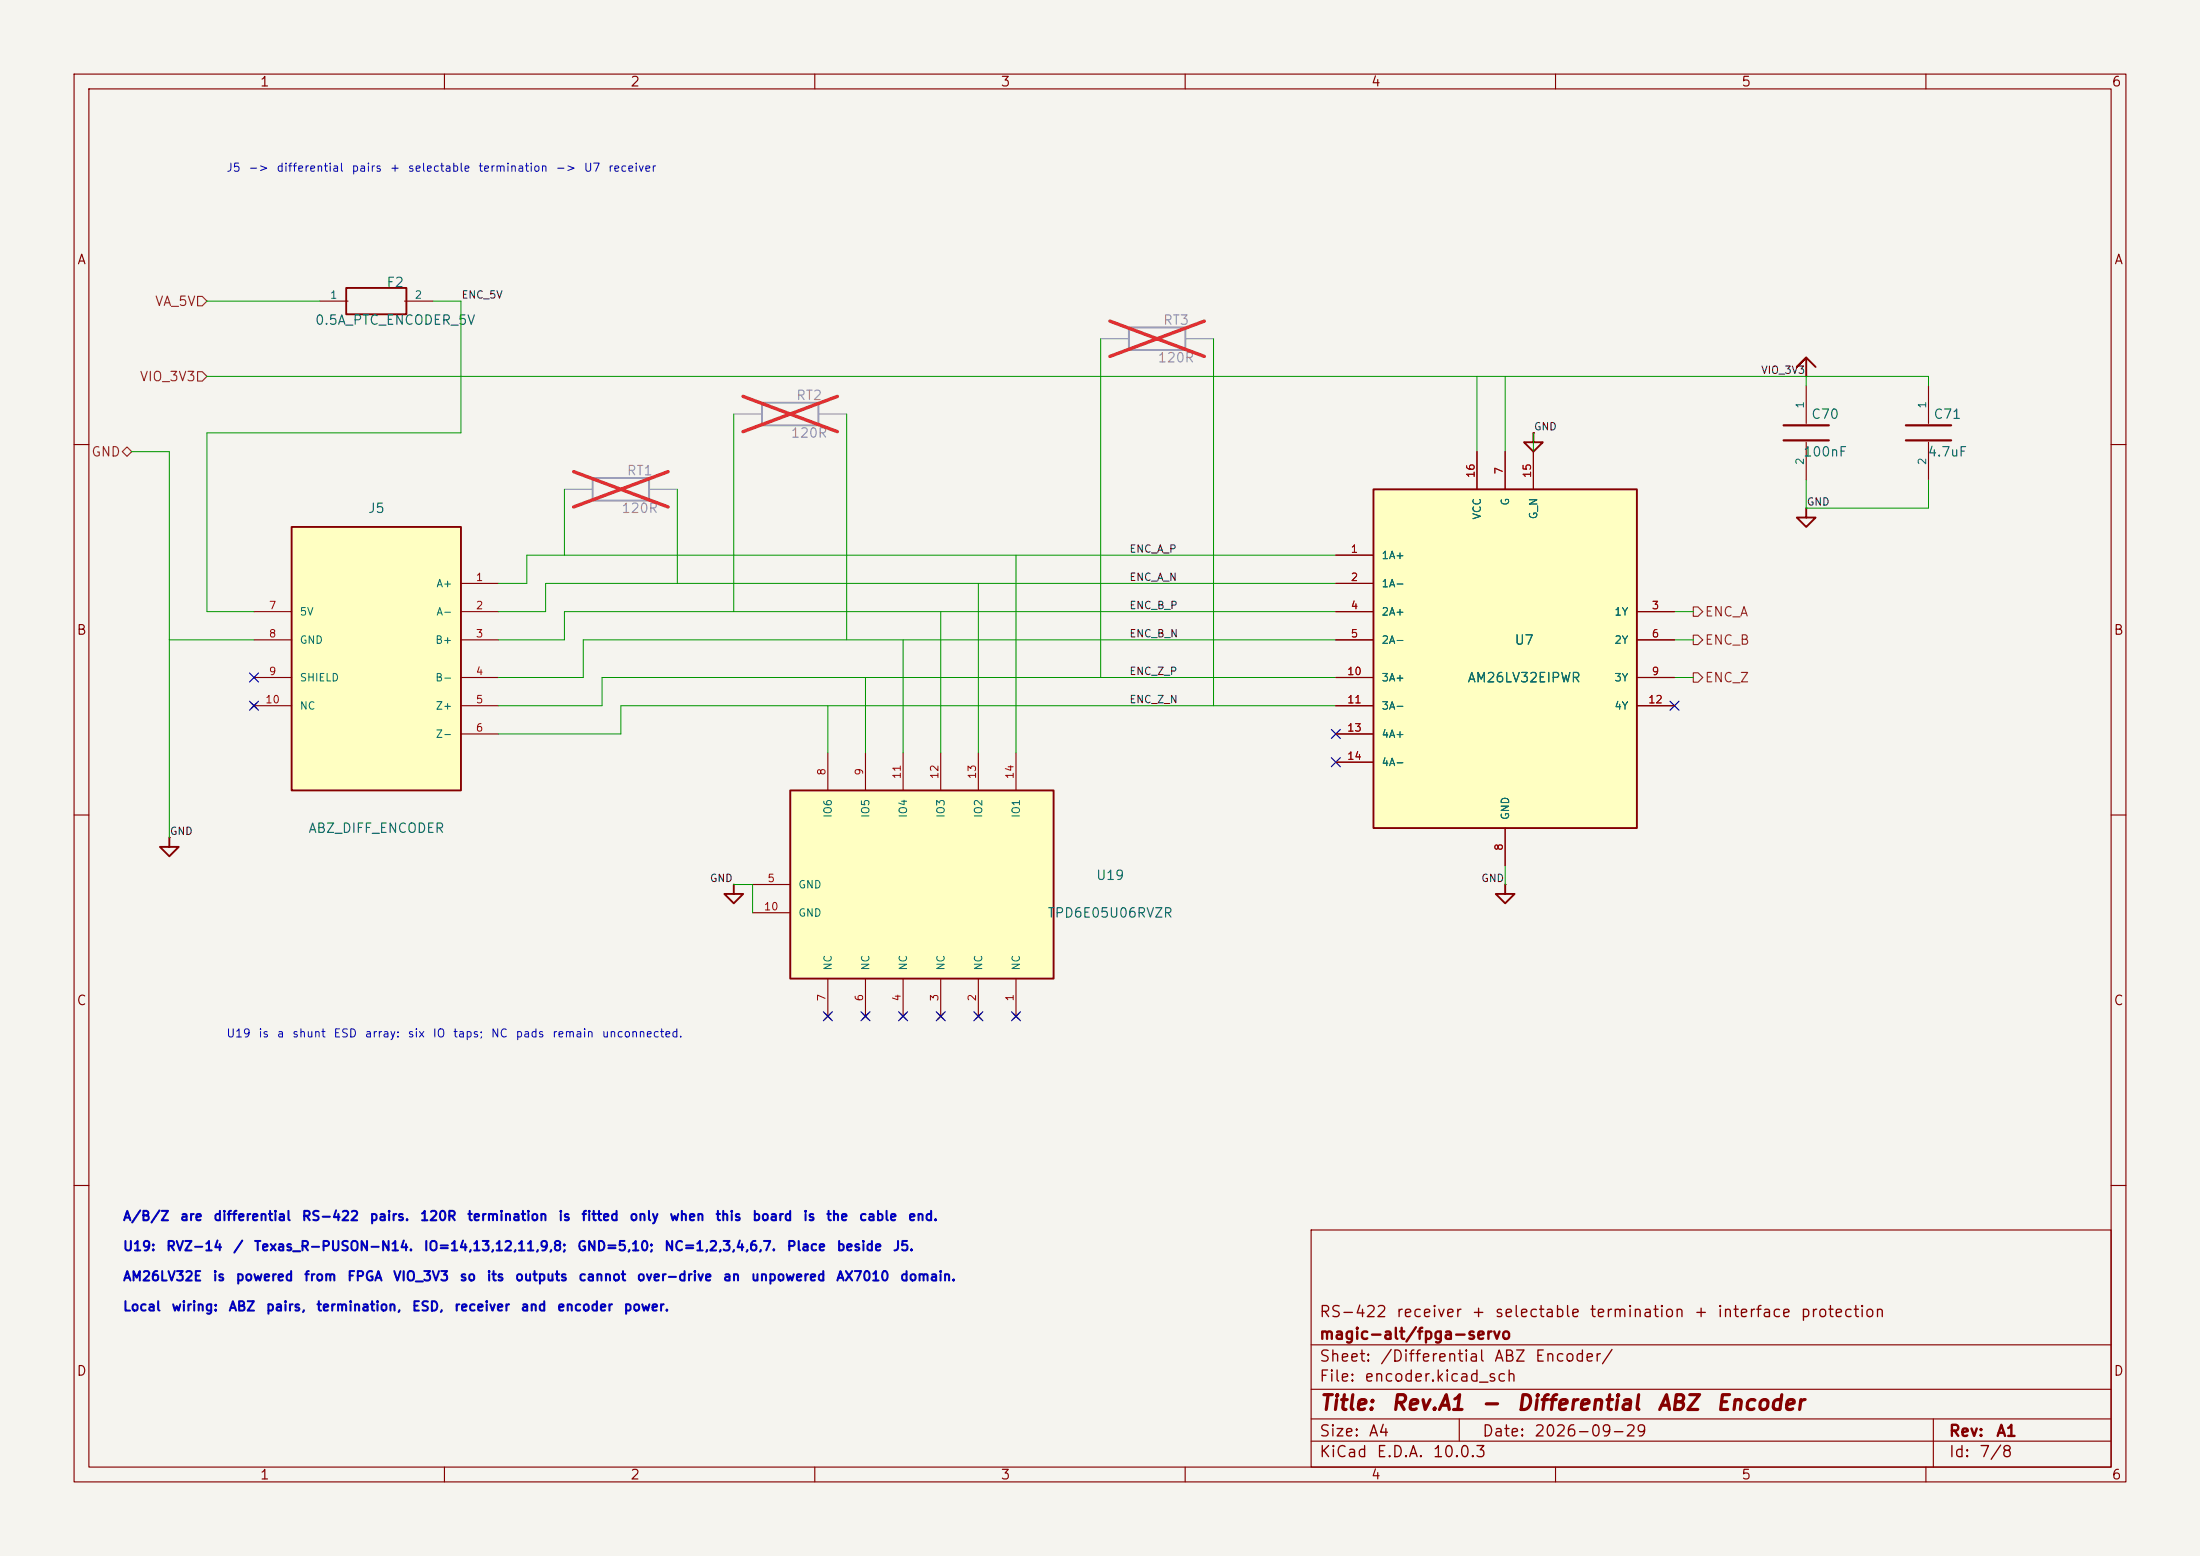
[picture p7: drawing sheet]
<svg xmlns="http://www.w3.org/2000/svg" width="297mm" height="210mm" viewBox="0 0 297 210" stroke-linecap="round" stroke-linejoin="round" font-family="sans-serif">
<path d="M0 0h297v210h-297z" fill="#f5f4ef" stroke="#f5f4ef" stroke-width=".14"/>
<g fill="none" stroke="#840000" stroke-width=".15">
<path d="M10 10h277v190h-277zM12 12h273v186h-273zM60 10v2M110 10v2M160 10v2M210 10v2M260 10v2M243.8 50.8h.1M10 60h2M285 60h2M10 110h2M203.2 119.4h.1"/>
<path d="M285 110h2M10 160h2M177 166h108v32h-108zM285 160h2M60 198v2M110 198v2M160 198v2M177 194.5h108M177 191.5h108M177 187.5h108M177 181.5h108M197 191.5v3"/>
<path d="M210 198v2M260 198v2M261 191.5v6.5"/>
</g>
<path d="M245.1 49.5l-1.3-1.2-1.2 1.2 1.2-1.2v2.5M203.2 119.4v1.3h-1.3l1.3 1.2 1.3-1.2h-1.3" fill="none" stroke="#840000" stroke-width=".25"/>
<path d="M185.4 66h35.6v45.8h-35.6z" fill="#ffffc2"/>
<path d="M207 58.4v1.3h-1.3l1.3 1.3 1.3-1.3h-1.3M185.4 66h35.6v45.8h-35.6zM243.8 68.6v1.3h-1.2l1.2 1.2 1.3-1.2h-1.3M22.9 113v1.3h-1.3l1.3 1.3 1.2-1.3h-1.2M99.1 119.4v1.3h-1.3l1.3 1.2 1.2-1.2h-1.2" fill="none" stroke="#840000" stroke-width=".25"/>
<g fill="none" stroke="#840000" stroke-width=".15">
<path d="M207 58.4h.1M243.8 52.1v5.1M243.8 59.7v5.1M260.3 52.1v5.1M260.3 59.7v5.1M180.3 74.9h5.1M180.3 78.7h5.1M199.4 61v5M203.2 61v5M207 61v5M243.8 68.6h.1M180.3 82.6h5.1"/>
<path d="M180.3 86.4h5.1M180.3 91.4h5.1M180.3 95.3h5.1M180.3 99.1h5.1M221 82.6h5.1M221 86.4h5.1M221 91.4h5.1M221 95.3h5.1M22.9 113h.1M99.1 119.4h.1M180.3 102.9h5.1M203.2 111.8v5"/>
</g>
<path d="M240.8 57.4h6.1M240.8 59.4h6.1M257.3 57.4h6.1M257.3 59.4h6.1" fill="none" stroke="#840000" stroke-width=".3"/>
<path d="M102.9 54.4h7.6v3h-7.6zM152.4 44.2h7.6v3h-7.6z" fill="none" stroke="#9c9b98" stroke-width=".25"/>
<path d="M99.1 55.9h3.8M110.5 55.9h3.8M148.6 45.7h3.8M160 45.7h3.8" fill="none" stroke="#9c9b98" stroke-width=".15"/>
<path d="M100.3 53.5l12.8 4.8M113.1 53.5l-12.8 4.8M149.8 43.3l12.8 4.8M162.6 43.3l-12.8 4.8" fill="none" stroke="#e12e31" stroke-width=".46"/>
<path d="M106.7 106.7h35.5v25.4h-35.5z" fill="#ffffc2"/>
<path d="M106.7 106.7h35.5v25.4h-35.5z" fill="none" stroke="#840000" stroke-width=".25"/>
<g fill="none" stroke="#840000" stroke-width=".15">
<path d="M101.6 119.4h5.1M111.8 101.6v5.1M116.8 101.6v5.1M121.9 101.6v5.1M127 101.6v5.1M132.1 101.6v5.1M137.2 101.6v5.1M101.6 123.2h5.1M111.4 136.8l.7 .7M111.8 132.1v5.1M112.1 136.8l-.7 .7M116.5 136.8l.7 .7"/>
<path d="M116.8 132.1v5.1M117.2 136.8l-.7 .7M121.5 136.8l.8 .7M121.9 132.1v5.1M122.3 136.8l-.8 .7M126.6 136.8l.8 .7M127 132.1v5.1M127.4 136.8l-.8 .7M131.7 136.8l.8 .7M132.1 132.1v5.1M132.5 136.8l-.8 .7M136.8 136.8l.7 .7"/>
<path d="M137.2 132.1v5.1M137.5 136.8l-.7 .7"/>
</g>
<path d="M39.4 71.1h22.8v35.6h-22.8z" fill="#ffffc2"/>
<path d="M46.7 38.9h8.2v3.5h-8.2zM39.4 71.1h22.8v35.6h-22.8z" fill="none" stroke="#840000" stroke-width=".25"/>
<g fill="none" stroke="#840000" stroke-width=".15">
<path d="M43.2 40.6h3.8M54.6 40.6h3.8M207 58.4h.1M62.2 78.7h5.1M180.3 78.7h5.1M180.3 74.9h5.1M199.4 61v5M203.2 61v5M207 61v5M33.9 94.9l.8 .7M34.3 82.6h5.1M34.3 86.4h5.1"/>
<path d="M34.3 91.4h5.1M34.3 95.3h5.1M34.7 94.9l-.8 .7M62.2 82.6h5.1M62.2 86.4h5.1M62.2 91.4h5.1M62.2 95.3h5.1M62.2 99.1h5.1M180.3 82.6h5.1M180.3 86.4h5.1M180.3 91.4h5.1M180.3 95.3h5.1"/>
<path d="M180.3 99.1h5.1M221 82.6h5.1M221 86.4h5.1M221 91.4h5.1M221 95.3h5.1M180.3 102.9h5.1M203.2 111.8v5"/>
</g>
<path d="M80 64.5h7.6v3.1h-7.6z" fill="none" stroke="#9c9b98" stroke-width=".25"/>
<path d="M76.2 66h3.8M87.6 66h3.8" fill="none" stroke="#9c9b98" stroke-width=".15"/>
<path d="M77.4 63.7l12.8 4.7M90.2 63.7l-12.8 4.7" fill="none" stroke="#e12e31" stroke-width=".46"/>
<path d="M26.7 40h.6l.6 .6-.6 .7h-.6zM26.7 50.2h.6l.6 .6-.6 .6h-.6zM16.5 61l.6-.7 .7 .7-.7 .6zM228.6 85.7h.6l.7 .7-.7 .6h-.6zM228.6 81.9h.6l.7 .7-.7 .6h-.6zM228.6 90.8h.6l.7 .6-.7 .7h-.6z" fill="none" stroke="#725600" stroke-width=".15"/>
<g fill="none" stroke="#009600" stroke-width=".14">
<path d="M27.9 50.8h232.4v1.3M27.9 40.6h15.3M58.4 40.6h3.8v17.8h-34.3v24.2h6.4M99.1 55.9v26.7M114.3 55.9v30.5M148.6 45.7v45.7M163.8 45.7v49.6M199.4 50.8v10.2M203.2 50.8v10.2M207 58.4v2.6M243.8 50.8v1.3M17.8 61h5.1v52"/>
<path d="M76.2 66v8.9M91.4 66v12.7M132.1 78.7v22.9M137.2 74.9v26.7M180.3 78.7h-106.6v3.9h-6.4M180.3 74.9h-109.2v3.8h-3.8M243.8 64.8v3.8h16.5v-3.8M22.9 86.4h11.4M111.8 95.3v6.3M116.8 91.4v10.2M121.9 86.4v15.2M127 82.6v19"/>
<path d="M180.3 82.6h-104.1v3.8h-8.9M180.3 86.4h-101.6v5h-11.4M180.3 91.4h-99v3.9h-14M180.3 95.3h-96.5v3.8h-16.5M226.1 82.6h2.5M226.1 86.4h2.5M226.1 91.4h2.5M99.1 119.4h2.5v3.8M203.2 116.8v2.6"/>
</g>
<g fill="none" stroke="#000084" stroke-width=".15">
<path d="M33.7 90.8l1.2 1.2M33.7 94.6l1.2 1.3M34.9 90.8l-1.2 1.2M34.9 94.6l-1.2 1.3M179.7 98.5l1.2 1.2M180.9 98.5l-1.2 1.2M225.5 94.6l1.2 1.3M226.7 94.6l-1.2 1.3M179.7 102.3l1.2 1.2M180.9 102.3l-1.2 1.2M111.2 136.6l1.2 1.2M112.4 136.6l-1.2 1.2"/>
<path d="M116.2 136.6l1.2 1.2M117.4 136.6l-1.2 1.2M121.3 136.6l1.2 1.2M122.5 136.6l-1.2 1.2M126.4 136.6l1.2 1.2M127.6 136.6l-1.2 1.2M131.5 136.6l1.2 1.2M132.7 136.6l-1.2 1.2M136.6 136.6l1.2 1.2M137.8 136.6l-1.2 1.2"/>
</g>
<g font-size="2" fill="#840000">
<text x="178" y="190.8">Title:</text>
<text x="187.7" y="190.8">Rev.A1</text>
<text x="199.8" y="190.8">-</text>
<text x="204.6" y="190.8">Differential</text>
<text x="223.6" y="190.8">ABZ</text>
<text x="231.5" y="190.8">Encoder</text>
</g>
<g font-size="1.5" fill="#840000">
<text x="178" y="178.2">RS-422</text>
<text x="188.4" y="178.2">receiver</text>
<text x="198.5" y="178.2">+</text>
<text x="201.7" y="178.2">selectable</text>
<text x="214.5" y="178.2">termination</text>
<text x="228.6" y="178.2">+</text>
<text x="231.7" y="178.2">interface</text>
<text x="243" y="178.2">protection</text>
<text x="178" y="184.2">Sheet:</text>
<text x="178" y="181.2">magic-alt/fpga-servo</text>
<text x="186.2" y="184.2">/Differential</text>
<text x="201.6" y="184.2">ABZ</text>
<text x="207.1" y="184.2">Encoder/</text>
<text x="178" y="186.9">File:</text>
<text x="184.1" y="186.9">encoder.kicad_sch</text>
<text x="178" y="197.1">KiCad</text>
<text x="178" y="194.3">Size:</text>
<text x="184.7" y="194.3">A4</text>
<text x="185.7" y="197.1">E.D.A.</text>
<text x="193.3" y="197.1">10.0.3</text>
<text x="200" y="194.3">Date:</text>
<text x="207" y="194.3">2026-09-29</text>
<text x="263" y="194.3">Rev:</text>
<text x="263" y="197.1">Id:</text>
<text x="267.1" y="197.1">7/8</text>
<text x="269.4" y="194.3">A1</text>
</g>
<g font-size="1.3" fill="#840000">
<text x="35" y="12">1</text>
<text x="85" y="12">2</text>
<text x="135" y="12">3</text>
<text x="185" y="12">4</text>
<text x="235" y="12">5</text>
<text x="285" y="12">6</text>
<text x="10.3" y="36">A</text>
<text x="285.3" y="36">A</text>
<text x="10.3" y="86">B</text>
<text x="285.3" y="86">B</text>
<text x="10.3" y="136">C</text>
<text x="285.3" y="136">C</text>
<text x="10.3" y="186">D</text>
<text x="285.3" y="186">D</text>
<text x="35" y="200">1</text>
<text x="85" y="200">2</text>
<text x="135" y="200">3</text>
<text x="185" y="200">4</text>
<text x="235" y="200">5</text>
<text x="285" y="200">6</text>
</g>
<g font-size="1.3" fill="#725600">
<text x="20.8" y="41.6">VA_5V</text>
<text x="18.8" y="51.8">VIO_3V3</text>
<text x="12.2" y="61.9">GND</text>
<text x="230.1" y="83.5">ENC_A</text>
<text x="230.1" y="87.3">ENC_B</text>
<text x="230.1" y="92.4">ENC_Z</text>
</g>
<g font-size="1.3" fill="#006464">
<text x="52.1" y="39.1">F2</text>
<text x="42.4" y="44.2">0.5A_PTC_ENCODER_5V</text>
<text x="244.4" y="56.9">C70</text>
<text x="260.9" y="56.9">C71</text>
<text x="243.3" y="61.9">100nF</text>
<text x="260.2" y="61.9">4.7uF</text>
<text x="49.6" y="69.6">J5</text>
<text x="204.4" y="87.3">U7</text>
<text x="198" y="92.4">AM26LV32EIPWR</text>
<text x="41.5" y="112.7">ABZ_DIFF_ENCODER</text>
<text x="147.9" y="119.1">U19</text>
<text x="141.3" y="124.2">TPD6E05U06RVZR</text>
</g>
<g font-size="1.3" fill="#939391">
<text x="156.9" y="44.2">RT3</text>
<text x="156.2" y="49.2">120R</text>
<text x="106.7" y="59.4">120R</text>
<text x="107.4" y="54.3">RT2</text>
<text x="84.5" y="64.5">RT1</text>
<text x="83.8" y="69.6">120R</text>
</g>
<g font-size="1.3" fill="#0000c2">
<text x="16.5" y="165.1">A/B/Z</text>
<text x="24.2" y="165.1">are</text>
<text x="28.7" y="165.1">differential</text>
<text x="40.7" y="165.1">RS-422</text>
<text x="49.8" y="165.1">pairs.</text>
<text x="56.6" y="165.1">120R</text>
<text x="63" y="165.1">termination</text>
<text x="75.3" y="165.1">is</text>
<text x="78.4" y="165.1">fitted</text>
<text x="84.9" y="165.1">only</text>
<text x="90.3" y="165.1">when</text>
<text x="96.5" y="165.1">this</text>
<text x="101.5" y="165.1">board</text>
<text x="108.3" y="165.1">is</text>
<text x="111.4" y="165.1">the</text>
<text x="115.9" y="165.1">cable</text>
<text x="122.5" y="165.1">end.</text>
<text x="16.5" y="173.2">AM26LV32E</text>
<text x="16.5" y="169.1">U19:</text>
<text x="22.3" y="169.1">RVZ-14</text>
<text x="28.6" y="173.2">is</text>
<text x="31.4" y="169.1">/</text>
<text x="31.7" y="173.2">powered</text>
<text x="34.2" y="169.1">Texas_R-PUSON-N14.</text>
<text x="41" y="173.2">from</text>
<text x="46.8" y="173.2">FPGA</text>
<text x="53" y="173.2">VIO_3V3</text>
<text x="57.1" y="169.1">IO=14,13,12,11,9,8;</text>
<text x="62" y="173.2">so</text>
<text x="65.6" y="173.2">its</text>
<text x="69.4" y="173.2">outputs</text>
<text x="77.8" y="169.1">GND=5,10;</text>
<text x="78" y="173.2">cannot</text>
<text x="85.9" y="173.2">over-drive</text>
<text x="89.6" y="169.1">NC=1,2,3,4,6,7.</text>
<text x="97.5" y="173.2">an</text>
<text x="101.3" y="173.2">unpowered</text>
<text x="106.1" y="169.1">Place</text>
<text x="112.8" y="173.2">AX7010</text>
<text x="112.9" y="169.1">beside</text>
<text x="120.4" y="169.1">J5.</text>
<text x="121.4" y="173.2">domain.</text>
<text x="16.5" y="177.3">Local</text>
<text x="23.1" y="177.3">wiring:</text>
<text x="30.8" y="177.3">ABZ</text>
<text x="35.8" y="177.3">pairs,</text>
<text x="42.6" y="177.3">termination,</text>
<text x="55.5" y="177.3">ESD,</text>
<text x="61.2" y="177.3">receiver</text>
<text x="70.2" y="177.3">and</text>
<text x="75.1" y="177.3">encoder</text>
<text x="84.1" y="177.3">power.</text>
</g>
<g font-size="1.1" fill="#0000c2">
<text x="30.5" y="23.5">J5</text>
<text x="33.4" y="23.5">-&gt;</text>
<text x="37.2" y="23.5">differential</text>
<text x="47.4" y="23.5">pairs</text>
<text x="52.5" y="23.5">+</text>
<text x="55" y="23.5">selectable</text>
<text x="64.5" y="23.5">termination</text>
<text x="74.9" y="23.5">-&gt;</text>
<text x="78.7" y="23.5">U7</text>
<text x="82" y="23.5">receiver</text>
<text x="30.5" y="140.3">U19</text>
<text x="34.8" y="140.3">is</text>
<text x="37.3" y="140.3">a</text>
<text x="39.4" y="140.3">shunt</text>
<text x="44.9" y="140.3">ESD</text>
<text x="49.2" y="140.3">array:</text>
<text x="55" y="140.3">six</text>
<text x="58.3" y="140.3">IO</text>
<text x="61.1" y="140.3">taps;</text>
<text x="66.2" y="140.3">NC</text>
<text x="69.5" y="140.3">pads</text>
<text x="74.5" y="140.3">remain</text>
<text x="81.2" y="140.3">unconnected.</text>
</g>
<g font-size="1" fill="#006464">
<text x="44.5" y="40.6">1</text>
<text x="55.9" y="40.6">2</text>
<text x="243.8" y="55.2" transform="rotate(-90 243.8 55.2)">1</text>
<text x="260.3" y="55.2" transform="rotate(-90 260.3 55.2)">1</text>
<text x="243.8" y="62.8" transform="rotate(-90 243.8 62.8)">2</text>
<text x="260.3" y="62.8" transform="rotate(-90 260.3 62.8)">2</text>
<text x="200.2" y="70.2" transform="rotate(-90 200.2 70.2)">VCC</text>
<text x="204" y="68.3" transform="rotate(-90 204 68.3)">G</text>
<text x="207.8" y="70.2" transform="rotate(-90 207.8 70.2)">G_N</text>
<text x="186.4" y="75.7">1A+</text>
<text x="40.4" y="83.3">5V</text>
<text x="58.8" y="79.5">A+</text>
<text x="58.8" y="83.3">A-</text>
<text x="186.4" y="79.5">1A-</text>
<text x="186.4" y="83.3">2A+</text>
<text x="217.9" y="83.3">1Y</text>
<text x="40.4" y="87.1">GND</text>
<text x="58.7" y="87.1">B+</text>
<text x="186.4" y="87.1">2A-</text>
<text x="217.9" y="87.1">2Y</text>
<text x="40.4" y="92.2">SHIELD</text>
<text x="58.7" y="92.2">B-</text>
<text x="186.4" y="92.2">3A+</text>
<text x="217.9" y="92.2">3Y</text>
<text x="40.4" y="96">NC</text>
<text x="58.7" y="96">Z+</text>
<text x="58.7" y="99.8">Z-</text>
<text x="186.4" y="96">3A-</text>
<text x="186.4" y="99.8">4A+</text>
<text x="217.9" y="96">4Y</text>
<text x="186.4" y="103.6">4A-</text>
<text x="112.5" y="110.5" transform="rotate(-90 112.5 110.5)">IO6</text>
<text x="117.6" y="110.5" transform="rotate(-90 117.6 110.5)">IO5</text>
<text x="122.7" y="110.5" transform="rotate(-90 122.7 110.5)">IO4</text>
<text x="127.8" y="110.5" transform="rotate(-90 127.8 110.5)">IO3</text>
<text x="132.9" y="110.5" transform="rotate(-90 132.9 110.5)">IO2</text>
<text x="137.9" y="110.5" transform="rotate(-90 137.9 110.5)">IO1</text>
<text x="204" y="110.7" transform="rotate(-90 204 110.7)">GND</text>
<text x="107.7" y="120.2">GND</text>
<text x="107.7" y="124">GND</text>
<text x="112.5" y="131.1" transform="rotate(-90 112.5 131.1)">NC</text>
<text x="117.6" y="131.1" transform="rotate(-90 117.6 131.1)">NC</text>
<text x="122.7" y="131.1" transform="rotate(-90 122.7 131.1)">NC</text>
<text x="127.8" y="131.1" transform="rotate(-90 127.8 131.1)">NC</text>
<text x="132.9" y="131.1" transform="rotate(-90 132.9 131.1)">NC</text>
<text x="137.9" y="131.1" transform="rotate(-90 137.9 131.1)">NC</text>
</g>
<g font-size="1" fill="#0f0f0f">
<text x="62.2" y="40.5">ENC_5V</text>
<text x="237.7" y="50.7">VIO_3V3</text>
<text x="207" y="58.3">GND</text>
<text x="243.8" y="68.5">GND</text>
<text x="152.4" y="74.8">ENC_A_P</text>
<text x="152.4" y="78.6">ENC_A_N</text>
<text x="152.4" y="82.5">ENC_B_P</text>
<text x="152.4" y="86.3">ENC_B_N</text>
<text x="152.4" y="95.2">ENC_Z_N</text>
<text x="152.4" y="91.3">ENC_Z_P</text>
<text x="22.9" y="112.9">GND</text>
<text x="95.8" y="119.3">GND</text>
<text x="199.9" y="119.3">GND</text>
</g>
<g font-size="1" fill="#a90000">
<text x="199.3" y="64.6" transform="rotate(-90 199.3 64.6)">16</text>
<text x="203.1" y="64.1" transform="rotate(-90 203.1 64.1)">7</text>
<text x="206.9" y="64.6" transform="rotate(-90 206.9 64.6)">15</text>
<text x="182.3" y="74.9">1</text>
<text x="36.2" y="82.5">7</text>
<text x="64.2" y="78.7">1</text>
<text x="64.2" y="82.5">2</text>
<text x="182.3" y="78.7">2</text>
<text x="182.3" y="82.5">4</text>
<text x="222.9" y="82.5">3</text>
<text x="36.2" y="86.3">8</text>
<text x="64.2" y="86.3">3</text>
<text x="182.3" y="86.3">5</text>
<text x="222.9" y="86.3">6</text>
<text x="35.7" y="95.2">10</text>
<text x="36.2" y="91.4">9</text>
<text x="64.2" y="91.4">4</text>
<text x="64.2" y="95.2">5</text>
<text x="181.8" y="91.4">10</text>
<text x="181.8" y="95.2">11</text>
<text x="222.4" y="95.2">12</text>
<text x="222.9" y="91.4">9</text>
<text x="64.2" y="99">6</text>
<text x="181.8" y="99">13</text>
<text x="111.7" y="104.8" transform="rotate(-90 111.7 104.8)">8</text>
<text x="116.8" y="104.8" transform="rotate(-90 116.8 104.8)">9</text>
<text x="121.8" y="105.2" transform="rotate(-90 121.8 105.2)">11</text>
<text x="126.9" y="105.2" transform="rotate(-90 126.9 105.2)">12</text>
<text x="132" y="105.2" transform="rotate(-90 132 105.2)">13</text>
<text x="137.1" y="105.2" transform="rotate(-90 137.1 105.2)">14</text>
<text x="181.8" y="102.8">14</text>
<text x="103.5" y="119.3">5</text>
<text x="203.1" y="114.9" transform="rotate(-90 203.1 114.9)">8</text>
<text x="103" y="123.1">10</text>
<text x="111.7" y="135.2" transform="rotate(-90 111.7 135.2)">7</text>
<text x="116.8" y="135.2" transform="rotate(-90 116.8 135.2)">6</text>
<text x="121.8" y="135.2" transform="rotate(-90 121.8 135.2)">4</text>
<text x="126.9" y="135.2" transform="rotate(-90 126.9 135.2)">3</text>
<text x="132" y="135.2" transform="rotate(-90 132 135.2)">2</text>
<text x="137.1" y="135.2" transform="rotate(-90 137.1 135.2)">1</text>
</g>
</svg>
